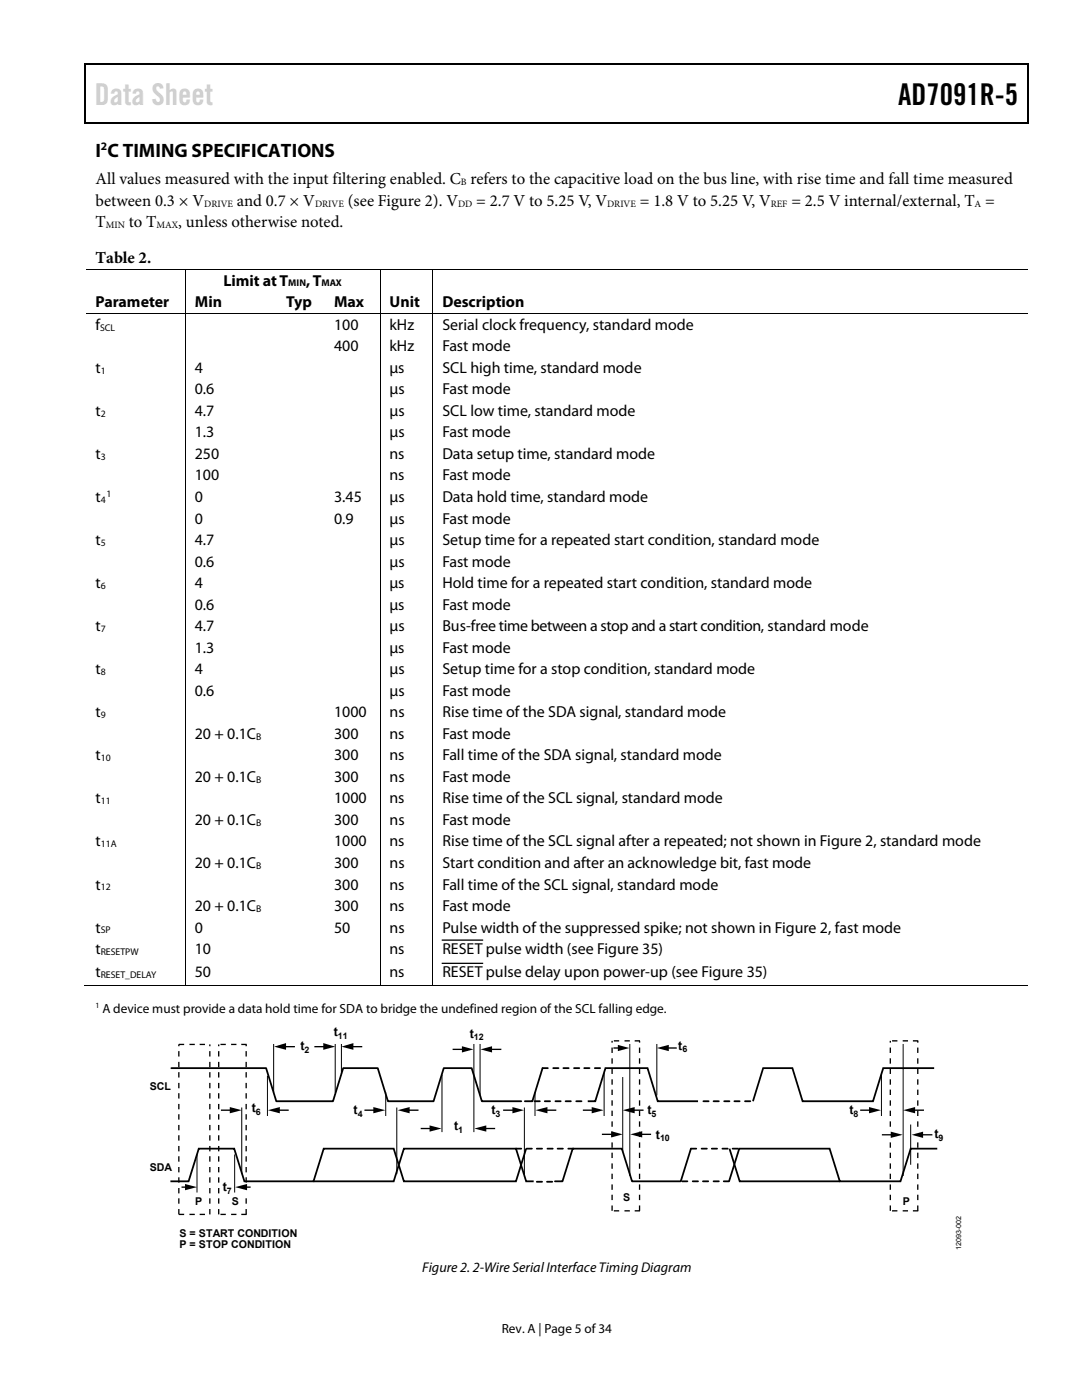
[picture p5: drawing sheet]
<svg xmlns="http://www.w3.org/2000/svg" width="216mm" height="279mm" viewBox="0 0 216 279" stroke-linecap="round" stroke-linejoin="round" font-family="sans-serif">
<g fill="#000">
<path d="M16.9 12.7h.2v1h-.2zM16.9 12.7h.2v.3h-.2zM82.5 12.7h.3v.3h-.3zM205.1 12.7h.2v1h-.2zM205.1 12.7h.2v.3h-.2zM16.9 24.4h.2v.3h-.2zM82.3 24.4h.2v.3h-.2zM205.1 24.4h.2v.3h-.2zM36.9 53.7h.1v.1h-.1zM75.8 53.7h.1v.1h-.1zM86.3 53.7h.1v.1h-.1zM36.9 62.5h.1v.2h-.1z"/>
<path d="M55.2 62.5h.2v.2h-.2zM64.8 62.5h.1v.2h-.1zM75.8 62.5h.1v.2h-.1zM86.3 62.5h.1v.2h-.1zM36.9 196.6h.1v.2h-.1zM55 196.6h.1v.2h-.1zM64.5 196.6h.2v.2h-.2zM75.8 196.6h.1v.2h-.1zM86.3 196.6h.1v.2h-.1z"/>
</g>
<path d="M17 13.7v10.7M17.1 12.8h65.4M82.8 12.8h122.3M205.2 13.7v10.7M17.1 24.5h188M88.3 187.6h8M88.3 192.3h8" fill="none" stroke="#000" stroke-width=".25"/>
<g fill="none" stroke="#000" stroke-width=".2">
<path d="M17.1 53.7h19.8M37 53.8v8.7M37 53.7h38.8M75.8 53.8v8.7M75.9 53.7h10.4M86.4 53.8v8.7M86.4 53.7h118.7M17.1 62.6h19.8M37 62.7v133.9M37 62.6h18.2M55.4 62.6h9.4M64.9 62.6h10.9"/>
<path d="M75.8 62.7v133.9M75.9 62.6h10.4M86.4 62.7v133.9M86.4 62.6h118.7M16.9 196.7h20M37 196.7h38.8M75.9 196.7h10.4M86.4 196.7h118.7M53.4 214.7v8M54.6 208.4v9.7M66.9 208.4v9.7M68.1 208.4v5.9"/>
<path d="M77 218v4.7M88.2 214.5v11.4M94.6 208.4v17.5M95.8 208.4v10.2M106.8 218v4.7M120.5 214.2v8.5M124.3 215v14.9M125.7 208.4v26.3M131.1 208.4v10.2M175.9 214.2v8.5M180.2 208.4v26.3M39.3 230.4v7.6"/>
<path d="M46.8 230.4v7.6M48.2 221v13.3M79.2 221v13.3M104.6 221v13.3M181.7 224.4v8.1"/>
</g>
<path d="M34.2 213.2h18.9l2 6.6h11.3l2.1-6.6h6.9l2 6.6h9.1l2-6.6h5.6l2 6.6h7.9M108.3 213.2l-2.1 6.6h-1.5M117.3 219.8h1.5l2-6.6h8.4l2 6.6h8.1M186.4 213.2h-10.2l-2 6.6h-14.1l-2-6.6h-5.8l-2.1 6.6M62.6 235.8h16l2-6.6h22.4l2 6.6h1.5M105 229.2l-2 6.6h-22.4l-2-6.6h-14l-2 6.6h-13.8l-2.1-6.6h-7l-2.1 6.6h-3.6M137.9 229.2l-2.1 6.6h-9.7l-2-6.6h-9.8l-2.1 6.6h-1.5M145.6 229.2l2 6.6h20M187 229.2h-5.3l-2 6.6h-12.1l-2.1-6.6h-18l-2 6.6" fill="none" stroke="#000" stroke-width=".36"/>
<path d="M62.7 208.9h2.2z" fill="#fff"/>
<path d="M62.7 208.9h2.2" fill="none" stroke="#000" stroke-width=".27"/>
<path d="M64.5 208.2l2.4 .7-2.4 .6z" fill="#000"/>
<path d="M56.6 208.9h2.2z" fill="#fff"/>
<path d="M56.6 208.9h2.2" fill="none" stroke="#000" stroke-width=".27"/>
<path d="M54.7 208.9l2.4-.7v1.3z" fill="#000"/>
<path d="M70.1 208.9h2.2z" fill="#fff"/>
<path d="M70.1 208.9h2.2" fill="none" stroke="#000" stroke-width=".27"/>
<path d="M68.1 208.9l2.4-.7v1.3z" fill="#000"/>
<path d="M90.3 209.4h2.3z" fill="#fff"/>
<path d="M90.3 209.4h2.3" fill="none" stroke="#000" stroke-width=".27"/>
<path d="M92.2 208.8l2.3 .6-2.3 .6z" fill="#000"/>
<path d="M97.7 209.4h2.3z" fill="#fff"/>
<path d="M97.7 209.4h2.3" fill="none" stroke="#000" stroke-width=".27"/>
<path d="M95.9 209.4l2.3-.6v1.2z" fill="#000"/>
<path d="M44.1 221.6h2.2z" fill="#fff"/>
<path d="M44.1 221.6h2.2" fill="none" stroke="#000" stroke-width=".27"/>
<path d="M45.9 220.9l2.3 .7-2.3 .6z" fill="#000"/>
<path d="M36.2 236.9h1.2z" fill="#fff"/>
<path d="M36.2 236.9h1.2" fill="none" stroke="#000" stroke-width=".27"/>
<path d="M36.9 236.3l2.4 .6-2.4 .6z" fill="#000"/>
<path d="M48.9 236.9h1.1z" fill="#fff"/>
<path d="M48.9 236.9h1.1" fill="none" stroke="#000" stroke-width=".27"/>
<path d="M46.9 236.9l2.4-.6v1.2z" fill="#000"/>
<path d="M55.4 221.6h2.2z" fill="#fff"/>
<path d="M55.4 221.6h2.2" fill="none" stroke="#000" stroke-width=".27"/>
<path d="M53.5 221.6l2.3-.7v1.3z" fill="#000"/>
<path d="M72.7 221.6h2.2z" fill="#fff"/>
<path d="M72.7 221.6h2.2" fill="none" stroke="#000" stroke-width=".27"/>
<path d="M74.5 220.9l2.4 .7-2.4 .6z" fill="#000"/>
<path d="M81.3 221.6h2.2z" fill="#fff"/>
<path d="M81.3 221.6h2.2" fill="none" stroke="#000" stroke-width=".27"/>
<path d="M79.4 221.6l2.3-.7v1.3z" fill="#000"/>
<path d="M100.4 221.6h2.2z" fill="#fff"/>
<path d="M100.4 221.6h2.2" fill="none" stroke="#000" stroke-width=".27"/>
<path d="M102.2 220.9l2.3 .7-2.3 .6z" fill="#000"/>
<path d="M116.3 221.6h2.2z" fill="#fff"/>
<path d="M116.3 221.6h2.2" fill="none" stroke="#000" stroke-width=".27"/>
<path d="M118.1 220.9l2.4 .7-2.4 .6z" fill="#000"/>
<path d="M126.2 221.6h2.2z" fill="#fff"/>
<path d="M126.2 221.6h2.2" fill="none" stroke="#000" stroke-width=".27"/>
<path d="M124.3 221.6l2.3-.7v1.3z" fill="#000"/>
<path d="M127.7 226.4h2.2z" fill="#fff"/>
<path d="M127.7 226.4h2.2" fill="none" stroke="#000" stroke-width=".27"/>
<path d="M125.8 226.4l2.3-.6v1.2z" fill="#000"/>
<path d="M120.1 226.4h2.2z" fill="#fff"/>
<path d="M120.1 226.4h2.2" fill="none" stroke="#000" stroke-width=".27"/>
<path d="M122 225.8l2.3 .6-2.3 .6z" fill="#000"/>
<path d="M171.6 221.6h2.2z" fill="#fff"/>
<path d="M171.6 221.6h2.2" fill="none" stroke="#000" stroke-width=".27"/>
<path d="M173.4 220.9l2.4 .7-2.4 .6z" fill="#000"/>
<path d="M182.2 221.6h2.2z" fill="#fff"/>
<path d="M182.2 221.6h2.2" fill="none" stroke="#000" stroke-width=".27"/>
<path d="M180.2 221.6l2.4-.7v1.3z" fill="#000"/>
<path d="M108.8 221.6h2.2z" fill="#fff"/>
<path d="M108.8 221.6h2.2" fill="none" stroke="#000" stroke-width=".27"/>
<path d="M106.8 221.6l2.4-.7v1.3z" fill="#000"/>
<path d="M83.9 225.2h2.3z" fill="#fff"/>
<path d="M83.9 225.2h2.3" fill="none" stroke="#000" stroke-width=".27"/>
<path d="M85.7 224.6l2.4 .6-2.4 .6z" fill="#000"/>
<path d="M96.6 225.2h2.2z" fill="#fff"/>
<path d="M96.6 225.2h2.2" fill="none" stroke="#000" stroke-width=".27"/>
<path d="M94.6 225.2l2.4-.6v1.2z" fill="#000"/>
<path d="M122.4 209.2h1.3z" fill="#fff"/>
<path d="M122.4 209.2h1.3" fill="none" stroke="#000" stroke-width=".27"/>
<path d="M123.3 208.5l2.3 .7-2.3 .6z" fill="#000"/>
<path d="M133 209.2h2z" fill="#fff"/>
<g fill="none" stroke="#000" stroke-width=".27">
<path d="M35.7 209.8v1M35.7 211.9v1.1M35.7 214v1M35.7 216.1v1.1M35.7 218.2v1M36.7 208.4h-1v.4M37.8 208.4h1.1M39.8 208.4h1.1M41.9 208.4v.4M41.9 209.8v1M41.9 211.9v1.1M41.9 214v1"/>
<path d="M41.9 216.1v1.1M41.9 218.2v1M43.6 208.4v.4M43.6 209.8v1M43.6 211.9v1.1M43.6 214v1M43.6 216.1v1.1M43.6 218.2v1M44 208.4h1.1M46.1 208.4h1.1M48.1 208.4h1.1M49.1 209.8v1"/>
<path d="M49.1 211.9v1.1M49.1 214v1M49.1 216.1v1.1M49.1 218.2v1M49.1 208.4v.4M122.1 207.7v.4M122.1 209.1v1M122.1 211.2v1.1M122.1 213.3v1M122.1 215.4v1.1M122.1 217.5v1M122.1 219.6v1.1"/>
<path d="M122.5 207.7h1.1M124.6 207.7h1.1M126.6 207.7h1.1M127.6 207.7v.4M127.6 209.1v1M127.6 211.2v1.1M127.6 213.3v1M127.6 215.4v1.1M127.6 217.5v1M127.6 219.6v1.1M133 209.2h2M177.6 207.7v.4"/>
<path d="M177.6 209.1v1M177.6 211.2v1.1M177.6 213.3v1M177.6 215.4v1.1M177.6 217.5v1M177.6 219.6v1.1M178 207.7h1.1M180.1 207.7h1.1M182.2 207.7h1M183.1 207.7v.4M183.1 209.1v1M183.1 211.2v1.1"/>
<path d="M183.1 213.3v1M183.1 215.4v1.1M183.1 217.5v1M183.1 219.6v1.1M35.7 222.4v1M35.7 224.5v1.1M35.7 226.6v1M35.7 228.7v1.1M35.7 230.8v1M35.7 232.9v1.1M35.7 235v1M35.7 237.1v1.1"/>
<path d="M35.7 239.1v1.1M35.7 220.3v1.1M41.9 224.5v1.1M41.9 226.6v1M41.9 228.7v1.1M41.9 230.8v1M41.9 232.9v1.1M41.9 235v1M41.9 237.1v1.1M41.9 239.1v1.1M41.9 220.3v1.1M41.9 222.4v1"/>
<path d="M43.6 228.7v1.1M43.6 230.8v1M43.6 232.9v1.1M43.6 235v1M43.6 237.1v1.1M43.6 239.1v1.1M43.6 220.3v1.1M43.6 222.4v1M43.6 224.5v1.1M43.6 226.6v1M49.1 220.3v1.1M49.1 222.4v1"/>
<path d="M49.1 224.5v1.1M49.1 226.6v1M49.1 228.7v1.1M49.1 230.8v1M49.1 232.9v1.1M49.1 235v1M49.1 239.1v1.1M122.1 221.7v1M122.1 223.8v1.1M122.1 225.8v1.1M122.1 228v1.1M122.1 230v1.1"/>
<path d="M122.1 232.2v1.1M122.1 234.2v1.1M122.1 236.4v1.1M122.1 238.4v1.1M127.6 221.7v1M127.6 223.8v1.1M127.6 225.8v1.1M127.6 228v1.1M127.6 230v1.1M127.6 232.2v1.1M127.6 234.2v1.1M127.6 236.4v1.1"/>
<path d="M127.6 238.4v1.1M177.6 221.7v1M177.6 223.8v1.1M177.6 225.8v1.1M177.6 228v1.1M177.6 230v1.1M177.6 232.2v1.1M177.6 234.2v1.1M177.6 236.4v1.1M177.6 238.4v1.1M183.1 221.7v1M183.1 223.8v1.1"/>
<path d="M183.1 225.8v1.1M183.1 228v1.1M183.1 230v1.1M183.1 232.2v1.1M183.1 234.2v1.1M183.1 236.4v1.1M183.1 238.4v1.1M35.7 241.3v1.1h1M37.8 242.4h1.1M39.8 242.4h1.1M41.9 241.3v1.1M43.6 241.3v1.1"/>
<path d="M44 242.4h1.1M46.1 242.4h1.1M48.1 242.4h1.1M49.1 241.3v1.1M122.1 240.6v1M122.5 241.6h1.1M124.6 241.6h1.1M126.6 241.6h1.1M127.6 240.6v1M177.6 240.6v1M178 241.6h1.1M180.1 241.6h1.1"/>
<path d="M182.2 241.6h1M183.1 240.6v1"/>
</g>
<path d="M131.1 209.2l2.4-.7v1.3z" fill="#000"/>
<g fill="none" stroke="#000" stroke-width=".36">
<path d="M106.7 219.8h1M108.3 213.2h1M108.7 219.8h1.1M110.4 213.2h1M110.8 219.8h1.1M112.4 213.2h1.1M112.9 219.8h1M114.5 213.2h1.1M115 219.8h1M116.6 213.2h1M118.7 213.2h1M140.3 219.8h1.1"/>
<path d="M142.4 219.8h1M144.5 219.8h1.1M146.5 219.8h1.1M148.7 219.8h1M103 229.2h1M105.1 229.2h1M107.1 235.8h1.1M107.1 229.2h1.1M109.1 235.8h1.1M109.2 229.2h1.1M111.3 229.2h1M113.4 229.2h1"/>
<path d="M136.1 235.8h1.1M137.9 229.2h1M138.2 235.8h1.1M140 229.2h1.1M140.3 235.8h1M142 229.2h1.1M142.4 235.8h1M144.1 229.2h1.1M144.4 235.8h1.1M146.2 229.2h1"/>
</g>
<g fill="#fff">
<path d="M176.5 225.1h2.2v2.8h-2.2z"/>
<path d="M182.2 225h2.8v2.8h-2.8z"/>
<path d="M176 226.5h2.2z"/>
</g>
<path d="M176 226.5h2.2" fill="none" stroke="#000" stroke-width=".27"/>
<path d="M177.7 225.8l2.4 .7-2.4 .6z" fill="#000"/>
<path d="M183.7 226.5h2.3z" fill="#fff"/>
<path d="M183.7 226.5h2.3" fill="none" stroke="#000" stroke-width=".27"/>
<path d="M181.9 226.5l2.3-.7v1.3z" fill="#000"/>
<text font-size="6" fill="#cdcdcd" x="18.9" y="21">Data Sheet</text>
<text font-size="6" x="179.2" y="21">AD7091R-5</text>
<text font-size="3.9" x="19" y="31.3">I C TIMING SPECIFICATIONS</text>
<g font-size="3.3">
<text x="19" y="36.8">All values measured with the input filtering enabled. C refers to the capacitive load on the bus line, with rise time and fall time measured</text>
<text x="19.1" y="41.1">between 0.3 × V</text>
<text x="47.3" y="41.1">and 0.7 × V</text>
<text x="69.4" y="41.1">(see Figure 2). V</text>
<text x="95" y="41.1">= 2.7 V to 5.25 V, V</text>
<text x="127.7" y="41.1">= 1.8 V to 5.25 V, V</text>
<text x="157.9" y="41.1">= 2.5 V internal/external, T =</text>
<text x="19" y="45.3">T</text>
<text x="25.7" y="45.3">to T</text>
<text x="35.6" y="45.3">, unless otherwise noted.</text>
<text x="19.1" y="52.4">Table 2.</text>
</g>
<g font-size="3.2">
<text x="44.6" y="57">Limit at T</text>
<text x="61.1" y="57">, T</text>
<text x="19" y="61.4">Parameter</text>
<text x="19" y="65.8">f</text>
<text x="38.9" y="61.4">Min</text>
<text x="57.1" y="61.4">Typ</text>
<text x="66.7" y="61.4">Max</text>
<text x="66.7" y="65.8">100</text>
<text x="77.7" y="61.4">Unit</text>
<text x="77.7" y="65.8">kHz</text>
<text x="88.3" y="61.4">Description</text>
<text x="88.3" y="65.8">Serial clock frequency, standard mode</text>
<text x="66.7" y="70.1">400</text>
<text x="77.7" y="70.1">kHz</text>
<text x="88.3" y="70.1">Fast mode</text>
<text x="19" y="74.4">t</text>
<text x="38.9" y="74.4">4</text>
<text x="77.7" y="74.4">µs</text>
<text x="88.3" y="74.4">SCL high time, standard mode</text>
<text x="19" y="83">t</text>
<text x="38.9" y="78.7">0.6</text>
<text x="38.9" y="83">4.7</text>
<text x="77.7" y="78.7">µs</text>
<text x="77.7" y="83">µs</text>
<text x="88.3" y="78.7">Fast mode</text>
<text x="88.3" y="83">SCL low time, standard mode</text>
<text x="38.9" y="87.3">1.3</text>
<text x="77.7" y="87.3">µs</text>
<text x="88.3" y="87.3">Fast mode</text>
<text x="19" y="91.6">t</text>
<text x="38.9" y="95.9">100</text>
<text x="38.9" y="91.6">250</text>
<text x="77.7" y="95.9">ns</text>
<text x="77.7" y="91.6">ns</text>
<text x="88.3" y="91.6">Data setup time, standard mode</text>
<text x="88.3" y="95.9">Fast mode</text>
<text x="19" y="100.2">t</text>
<text x="38.9" y="100.2">0</text>
<text x="66.7" y="100.2">3.45</text>
<text x="77.7" y="100.2">µs</text>
<text x="88.3" y="100.2">Data hold time, standard mode</text>
<text x="38.9" y="104.5">0</text>
<text x="66.7" y="104.5">0.9</text>
<text x="77.7" y="104.5">µs</text>
<text x="88.3" y="104.5">Fast mode</text>
<text x="19" y="108.8">t</text>
<text x="38.9" y="113.1">0.6</text>
<text x="38.9" y="108.8">4.7</text>
<text x="77.7" y="108.8">µs</text>
<text x="77.7" y="113.1">µs</text>
<text x="88.3" y="113.1">Fast mode</text>
<text x="88.3" y="108.8">Setup time for a repeated start condition, standard mode</text>
<text x="19" y="117.4">t</text>
<text x="38.9" y="117.4">4</text>
<text x="77.7" y="117.4">µs</text>
<text x="88.3" y="117.4">Hold time for a repeated start condition, standard mode</text>
<text x="19" y="126">t</text>
<text x="38.9" y="121.7">0.6</text>
<text x="38.9" y="126">4.7</text>
<text x="77.7" y="121.7">µs</text>
<text x="77.7" y="126">µs</text>
<text x="88.3" y="121.7">Fast mode</text>
<text x="88.3" y="126">Bus-free time between a stop and a start condition, standard mode</text>
<text x="38.9" y="130.3">1.3</text>
<text x="77.7" y="130.3">µs</text>
<text x="88.3" y="130.3">Fast mode</text>
<text x="19" y="134.6">t</text>
<text x="38.9" y="134.6">4</text>
<text x="77.7" y="134.6">µs</text>
<text x="88.3" y="134.6">Setup time for a stop condition, standard mode</text>
<text x="19" y="143.2">t</text>
<text x="38.9" y="138.9">0.6</text>
<text x="66.7" y="143.2">1000</text>
<text x="77.7" y="143.2">ns</text>
<text x="77.7" y="138.9">µs</text>
<text x="88.3" y="143.2">Rise time of the SDA signal, standard mode</text>
<text x="88.3" y="138.9">Fast mode</text>
<text x="38.9" y="147.4">20 + 0.1C</text>
<text x="66.7" y="147.4">300</text>
<text x="77.7" y="147.4">ns</text>
<text x="88.3" y="147.4">Fast mode</text>
<text x="19" y="151.7">t</text>
<text x="66.7" y="151.7">300</text>
<text x="77.7" y="151.7">ns</text>
<text x="88.3" y="151.7">Fall time of the SDA signal, standard mode</text>
<text x="19" y="160.3">t</text>
<text x="38.9" y="156">20 + 0.1C</text>
<text x="66.7" y="160.3">1000</text>
<text x="66.7" y="156">300</text>
<text x="77.7" y="160.3">ns</text>
<text x="77.7" y="156">ns</text>
<text x="88.3" y="160.3">Rise time of the SCL signal, standard mode</text>
<text x="88.3" y="156">Fast mode</text>
<text x="38.9" y="164.6">20 + 0.1C</text>
<text x="66.7" y="164.6">300</text>
<text x="77.7" y="164.6">ns</text>
<text x="88.3" y="164.6">Fast mode</text>
<text x="19" y="168.9">t</text>
<text x="38.9" y="173.2">20 + 0.1C</text>
<text x="66.7" y="168.9">1000</text>
<text x="66.7" y="173.2">300</text>
<text x="77.7" y="168.9">ns</text>
<text x="77.7" y="173.2">ns</text>
<text x="88.3" y="168.9">Rise time of the SCL signal after a repeated; not shown in Figure 2, standard mode</text>
<text x="88.3" y="173.2">Start condition and after an acknowledge bit, fast mode</text>
<text x="19" y="177.5">t</text>
<text x="66.7" y="177.5">300</text>
<text x="77.7" y="177.5">ns</text>
<text x="88.3" y="177.5">Fall time of the SCL signal, standard mode</text>
<text x="38.9" y="181.8">20 + 0.1C</text>
<text x="66.7" y="181.8">300</text>
<text x="77.7" y="181.8">ns</text>
<text x="88.3" y="181.8">Fast mode</text>
<text x="19" y="186.1">t</text>
<text x="19" y="190.4">t</text>
<text x="38.9" y="186.1">0</text>
<text x="38.9" y="190.4">10</text>
<text x="66.7" y="186.1">50</text>
<text x="77.7" y="190.4">ns</text>
<text x="77.7" y="186.1">ns</text>
<text x="88.3" y="190.4">RESET pulse width (see Figure 35)</text>
<text x="88.3" y="186.1">Pulse width of the suppressed spike; not shown in Figure 2, fast mode</text>
<text x="19" y="195.1">t</text>
<text x="38.9" y="195.1">50</text>
<text x="77.7" y="195.1">ns</text>
<text x="88.3" y="195.1">RESET pulse delay upon power-up (see Figure 35)</text>
</g>
<text font-size="2.8" x="84.2" y="253.9">Figure 2. 2-Wire Serial Interface Timing Diagram</text>
<g font-size="2.6">
<text x="20.4" y="202.1">A device must provide a data hold time for SDA to bridge the undefined region of the SCL falling edge.</text>
<text x="100.1" y="266">Rev. A | Page 5 of 34</text>
</g>
<g font-size="2.5">
<text x="59.9" y="209.6">t</text>
<text x="66.6" y="206.7">t</text>
<text x="93.8" y="207.1">t</text>
<text x="135.3" y="209.5">t</text>
<text x="50.2" y="222">t</text>
<text x="70.6" y="222.4">t</text>
<text x="90.6" y="225.6">t</text>
<text x="98" y="222.4">t</text>
<text x="129.2" y="222.4">t</text>
<text x="130.9" y="227.2">t</text>
<text x="169.5" y="222.4">t</text>
<text x="186.4" y="227.1">t</text>
<text x="44.4" y="237.7">t</text>
</g>
<text font-size="2.3" x="20.2" y="29.9">2</text>
<g font-size="2.1">
<text x="29.9" y="217.5">SCL</text>
<text x="29.9" y="233.6">SDA</text>
<text x="124.3" y="239.7">S</text>
<text x="38.9" y="240.6">P</text>
<text x="46.3" y="240.6">S</text>
<text x="180.1" y="240.6">P</text>
<text x="35.8" y="246.9">S = START CONDITION</text>
<text x="35.8" y="249.1">P = STOP CONDITION</text>
</g>
<g font-size="1.9">
<text x="40.8" y="41.2">DRIVE</text>
<text x="62.9" y="41.2">DRIVE</text>
<text x="91.4" y="41.2">DD</text>
<text x="91.9" y="36.9">B</text>
<text x="121.1" y="41.2">DRIVE</text>
<text x="153.8" y="41.2">REF</text>
<text x="194.5" y="41.2">A</text>
<text x="21.1" y="45.5">MIN</text>
<text x="31.2" y="45.5">MAX</text>
<text x="57.5" y="57.2">MIN</text>
<text x="64.1" y="57.2">MAX</text>
<text x="20" y="66">SCL</text>
<text x="20.1" y="74.6">1</text>
<text x="20.1" y="83.2">2</text>
<text x="20.1" y="91.8">3</text>
<text x="20.1" y="100.4">4</text>
<text x="21.3" y="99.1">1</text>
<text x="20.1" y="108.9">5</text>
<text x="20.1" y="117.5">6</text>
<text x="20.1" y="126.1">7</text>
<text x="20.1" y="134.7">8</text>
<text x="20.1" y="143.3">9</text>
<text x="51.1" y="147.6">B</text>
<text x="20.1" y="151.9">10</text>
<text x="20.1" y="160.5">11</text>
<text x="51.1" y="156.2">B</text>
<text x="51.1" y="164.8">B</text>
<text x="20.1" y="169.1">11A</text>
<text x="51.1" y="173.4">B</text>
<text x="20.1" y="177.7">12</text>
<text x="51.1" y="182">B</text>
<text x="20.1" y="186.3">SP</text>
<text x="20.1" y="190.6">RESETPW</text>
<text x="20.1" y="195.2">RESET_DELAY</text>
</g>
<g font-size="1.8">
<text x="67.4" y="207.3">11</text>
<text x="94.6" y="207.6">12</text>
<text x="60.8" y="210.1">2</text>
<text x="136.2" y="210">6</text>
<text x="51" y="222.5">6</text>
<text x="71.4" y="222.9">4</text>
<text x="91.4" y="226.1">1</text>
<text x="98.9" y="222.9">3</text>
<text x="130" y="222.9">5</text>
<text x="131.7" y="227.8">10</text>
<text x="170.3" y="222.9">8</text>
<text x="187.3" y="227.7">9</text>
<text x="45.3" y="238.3">7</text>
</g>
<text font-size="1.6" x="19" y="201.2">1</text>
<text font-size="1.4" x="191.8" y="249.5" transform="rotate(-90 191.8 249.5)">12093-002</text>
</svg>
